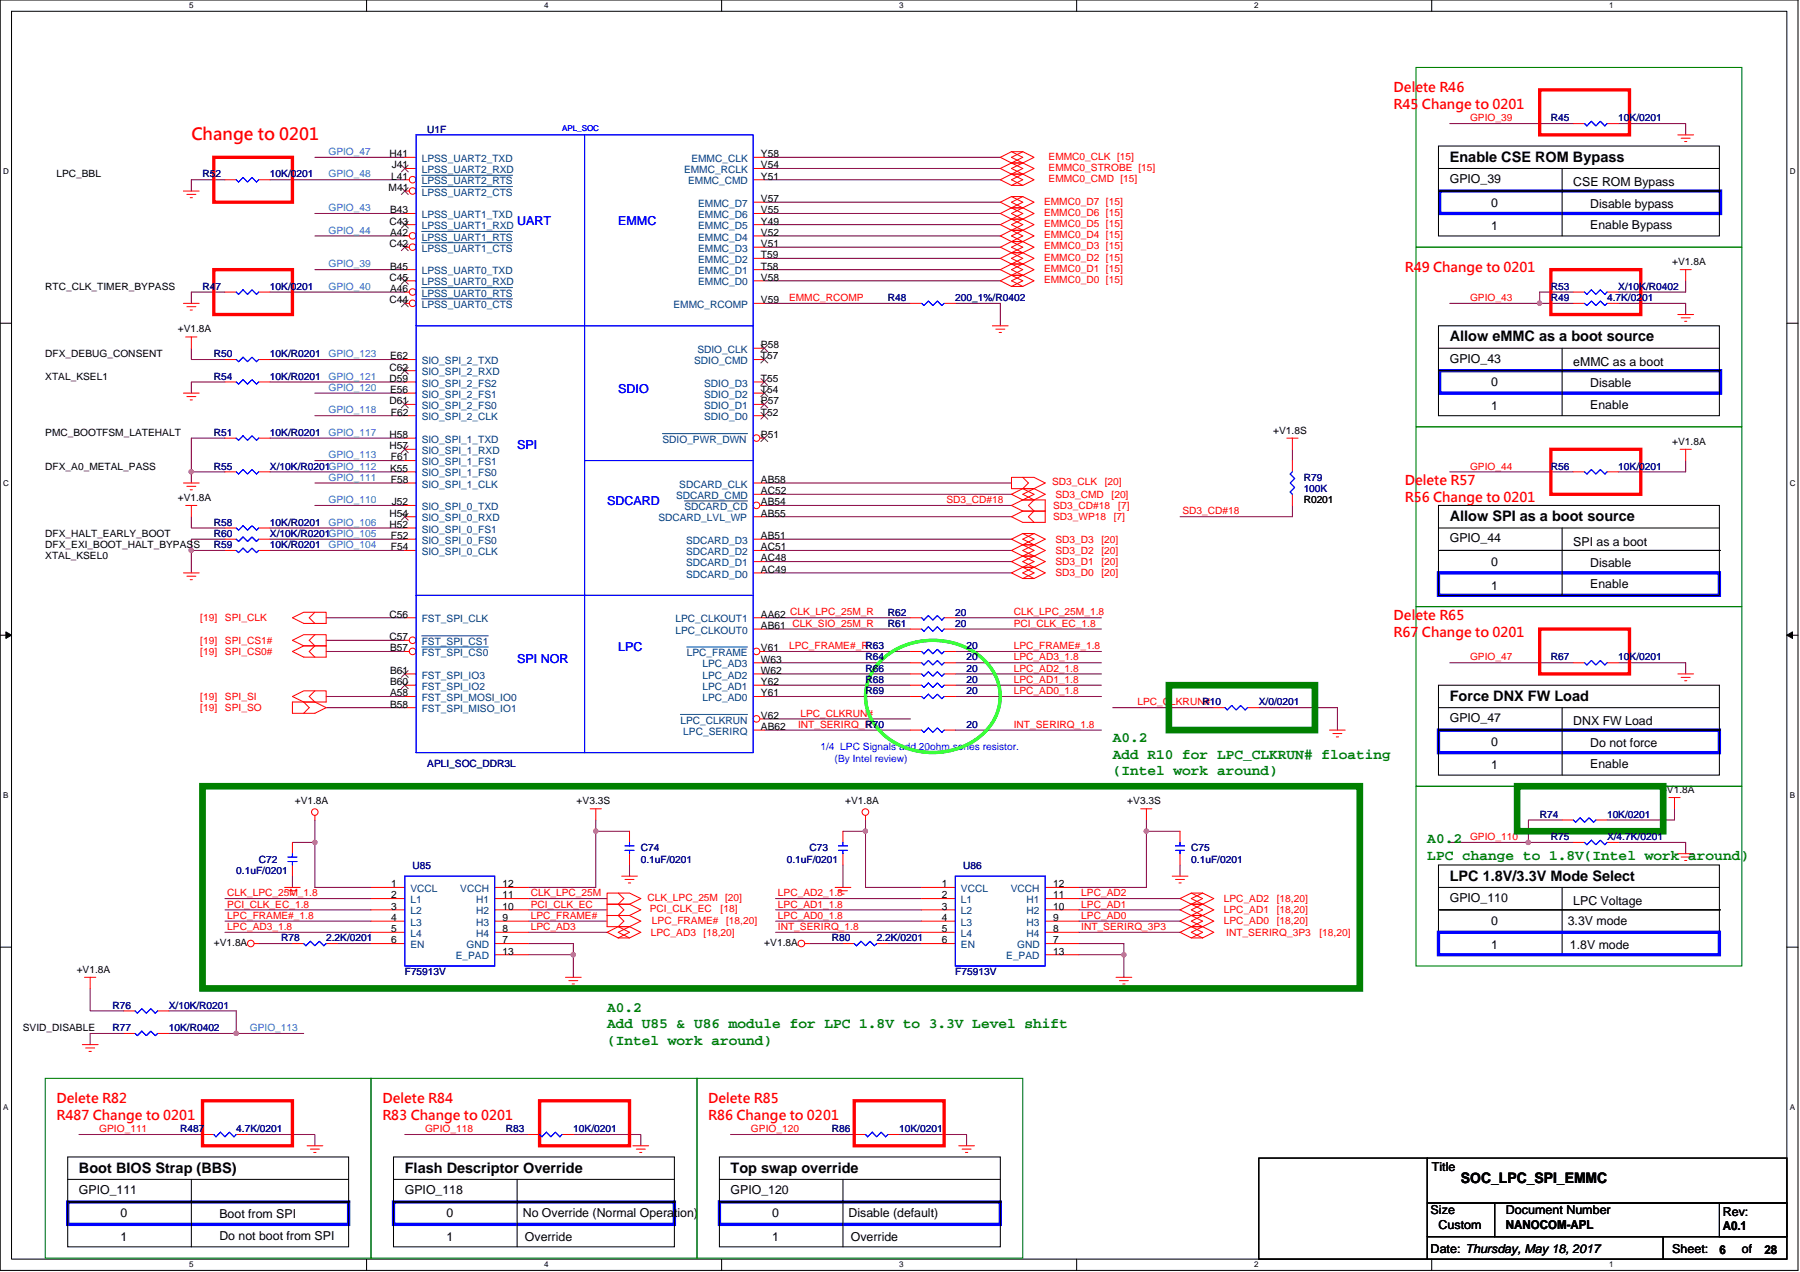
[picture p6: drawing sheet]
<svg xmlns="http://www.w3.org/2000/svg" width="297mm" height="210mm" viewBox="0 0 297 210" stroke-linecap="round" stroke-linejoin="round" font-family="sans-serif">
<path d="M0 0h296.7v209.7h-296.7zM1.9 1.9h293v206h-293z" fill="none" stroke="#000" stroke-width=".17"/>
<g fill="#fff">
<path d="M31.2 .2h.7v1.5h-.7z"/>
<path d="M31.2 208h.7v1.5h-.7z"/>
</g>
<path d="M60.5 0v1.9M60.5 207.9v1.8" fill="none" stroke="#000" stroke-width=".17"/>
<g fill="#fff">
<path d="M89.8 .2h.7v1.5h-.7z"/>
<path d="M89.8 208h.7v1.5h-.7z"/>
</g>
<path d="M119.1 0v1.9M119.1 207.9v1.8" fill="none" stroke="#000" stroke-width=".17"/>
<g fill="#fff">
<path d="M148.4 .2h.7v1.5h-.7z"/>
<path d="M148.4 208h.7v1.5h-.7z"/>
</g>
<path d="M177.7 0v1.9M177.7 207.9v1.8" fill="none" stroke="#000" stroke-width=".17"/>
<g fill="#fff">
<path d="M207 .2h.7v1.5h-.7z"/>
<path d="M207 208h.7v1.5h-.7z"/>
</g>
<path d="M236.3 0v1.9M236.3 207.9v1.8" fill="none" stroke="#000" stroke-width=".17"/>
<g fill="#fff">
<path d="M265.6 .2h.7v1.5h-.7z"/>
<path d="M265.6 208h.7v1.5h-.7z"/>
<path d="M.5 27.6h1v1.5h-1z"/>
<path d="M295.3 27.6h1v1.5h-1z"/>
<path d="M.5 79.1h1v1.5h-1z"/>
<path d="M295.3 79.1h1v1.5h-1z"/>
</g>
<path d="M0 53.4h1.9M294.9 53.4h1.8" fill="none" stroke="#000" stroke-width=".17"/>
<g fill="#fff">
<path d="M.5 130.6h.9v1.5h-.9z"/>
<path d="M295.3 130.6h.9v1.5h-.9z"/>
</g>
<path d="M0 104.9h1.9M294.9 104.9h1.8" fill="none" stroke="#000" stroke-width=".17"/>
<path d="M1 104.3l.9 .6-.9 .5zM294.9 104.9l.9-.6v1.1z" fill="#000" stroke="#000" stroke-width=".17"/>
<g fill="#fff">
<path d="M.5 182.1h.9v1.5h-.9z"/>
<path d="M295.3 182.1h.9v1.5h-.9z"/>
</g>
<g fill="none" stroke="#000" stroke-width=".17">
<path d="M237.4 24.1h46.3v14.8h-46.3zM237.4 27.8h46.3M237.4 31.5h46.3M237.6 31.5h46.3M257.8 27.8v11.1M237.4 53.8h46.3v14.8h-46.3zM237.4 57.5h46.3M257.8 57.5v11.1M237.4 61.2h46.3M237.6 61.2h46.3M237.4 83.4h46.3v14.9h-46.3zM237.4 87.2h46.3"/>
<path d="M237.4 90.9h46.3M237.6 90.9h46.3M257.8 87.2v11.1M237.4 113.1h46.3v14.9h-46.3zM237.4 116.8h46.3M257.8 116.8v11.2M237.4 120.5h46.3M237.6 120.5h46.3M0 156.4h1.9M237.4 142.8h46.3v14.8h-46.3zM237.4 150.2h46.3M237.4 146.5h46.3"/>
<path d="M237.6 150.2h46.3M257.8 146.5v11.1M294.9 156.4h1.8M11.2 198.4h46.3M11.2 194.7h46.3M11.2 191h46.3v14.8h-46.3zM11.4 198.4h46.3M31.6 194.7v11.1M64.9 198.4h46.4M64.9 194.7h46.4M64.9 191h46.4v14.8h-46.4zM65.1 198.4h46.4"/>
<path d="M85.3 194.7v11.1M118.7 191h46.4v14.8h-46.4zM118.7 198.4h46.4M118.7 194.7h46.4M118.9 198.4h46.4M139.1 194.7v11.1M207.7 191.2h27.8v16.7h-27.8zM235.5 198.6h11.2v5.6h-11.2zM235.5 191.2h59.4v7.4h-59.4zM246.7 198.6h48.2v5.6h-48.2zM283.7 198.6h11.2v5.6h-11.2zM235.5 204.2h39v3.7h-39z"/>
<path d="M274.5 204.2h20.4v3.7h-20.4z"/>
</g>
<g fill="none" stroke="#800040" stroke-width=".17">
<path d="M37.1 29.7h-5.5v1.8M44.6 29.7h22.2M52 35.2h14.8M52 38.9h14.8M52 26h14.8M126.1 27.8h39M126.1 26h39M126.1 29.7h39M126.1 35.2h39M126.1 33.4h39M126.1 37.1h39M126.1 38.9h39"/>
<path d="M239.2 20.4h20.4M267.1 20.4h11.1v1.9M31.6 57.5v1.9h5.5M37.1 48.2h-5.5v1.9M44.6 48.2h22.2M44.6 59.4h22.2M52 44.5h14.8M126.1 50.1h24.1M126.1 40.8h39M126.1 42.7h39M126.1 44.5h39M126.1 46.4h39"/>
<path d="M157.6 50.1h7.5v3.7M239.2 50.1h14.9M254.1 50.1h5.5M259.6 48.2h-5.5v1.9M267.1 50.1h11.1v1.8M278.2 46.4v1.8h-11.1M31.6 77.9v1.8M31.6 77.9h5.5M37.1 72.3h-5.5v5.6M37.1 63.1h-5.5v1.8M44.6 72.3h22.2M44.6 63.1h22.2"/>
<path d="M44.6 77.9h22.2M52 68.6h14.8M52 64.9h14.8M52 76h14.8M52 79.7h14.8M126.1 79.7h40.8M213.3 74.2v1.8M239.2 77.9h20.4M278.2 76v1.9h-11.1M31.6 90.9v3.7M31.6 90.9h5.5M31.6 85.3v1.9h5.5"/>
<path d="M37.1 89h-5.5v1.9M44.6 90.9h22.2M44.6 87.2h22.2M44.6 89h22.2M52 83.4h14.8M126.1 90.9h40.8M126.1 94.6h40.8M126.1 89h40.8M126.1 81.6h40.8M126.1 85.3h40.8M126.1 92.7h40.8M126.1 83.4h40.8"/>
<path d="M213.3 83.4v1.9h-18.6M53.8 102h13M53.8 115h13M53.8 107.5h13M53.8 116.8h13M53.8 105.7h13M126.1 111.3h24.1M126.1 109.4h24.1M126.1 115h24.1M126.1 113.1h24.1M126.1 107.5h24.1M126.1 102h24.1"/>
<path d="M126.1 103.8h24.1M126.1 118.7h24.1M157.6 102h24.2M157.6 103.8h24.2M157.6 107.5h24.2M157.6 109.4h24.2M157.6 111.3h24.2M157.6 113.1h24.2M157.6 115h24.2M183.6 116.8h16.7M207.7 116.8h13v3.7M239.2 109.4h20.4"/>
<path d="M267.1 109.4h11.1v1.9M48.3 139.1h3.7M52 135.4v3.7M52 139.1v7.4h9.2M98.3 137.2h5.6M98.3 137.2v9.3h-11.1M98.3 135.4v1.8M126.1 120.5h24.1M139.1 137.2h3.7M142.8 137.2v9.3h9.3M142.8 135.4v1.8M157.6 120.5h24.2"/>
<path d="M189.2 137.2h5.5M189.2 137.2v9.3h-11.1M189.2 135.4v1.8M239.2 139.1h13M252.2 139.1h7.4M257.8 135.4h-5.6v3.7M267.1 139.1h11.1v1.8M276.3 133.5v1.9h-11.1M37.1 148.3h24.1M37.1 150.2h24.1M37.1 152.1h24.1M37.1 153.9h24.1"/>
<path d="M42.7 155.8h5.6M48.3 144.6v1.9M55.7 155.8h5.5M87.2 157.6h7.4M87.2 155.8h7.4v1.8M87.2 152.1h13M87.2 153.9h13M87.2 148.3h13M87.2 150.2h13M94.6 157.6v3.7M103.9 142.8v1.8M128 148.3h24.1"/>
<path d="M128 150.2h24.1M128 152.1h24.1M128 153.9h24.1M133.6 155.8h5.5M139.1 142.8v3.7M146.5 155.8h5.6M178.1 153.9h16.6M178.1 148.3h16.6M178.1 150.2h16.6M178.1 152.1h16.6M178.1 157.6h7.4M178.1 155.8h7.4v1.8"/>
<path d="M185.5 157.6v3.7M194.7 142.8v1.8M14.9 163.2v3.7h5.5M20.4 170.6h-5.5v1.8M27.9 166.9h11.1v3.7M27.9 170.6h11.1M39 170.6h11.1M13 187.3h20.4M40.8 187.3h11.2v1.8M66.8 187.3h20.4M94.6 187.3h11.1v1.8M120.6 187.3h20.4"/>
<path d="M148.4 187.3h11.1v1.8"/>
</g>
<g fill="#f0f" stroke="#f0f" stroke-width=".17">
<circle cx="39" cy="170.6" r=".37"/>
<circle cx="254.1" cy="50.1" r=".36"/>
<circle cx="31.6" cy="90.8" r=".36"/>
<circle cx="31.6" cy="77.9" r=".36"/>
<circle cx="252.2" cy="139.1" r=".37"/>
<circle cx="94.6" cy="157.6" r=".37"/>
<circle cx="185.5" cy="157.6" r=".36"/>
<circle cx="52" cy="139.1" r=".36"/>
<circle cx="142.8" cy="137.2" r=".36"/>
<circle cx="98.3" cy="137.2" r=".36"/>
<circle cx="189.2" cy="137.2" r=".36"/>
</g>
<g fill="none" stroke="#f00" stroke-width=".17">
<path d="M30.3 31.5h2.6M30.8 32.1h1.5M31.4 32.6h.3M37.1 29.7h1.9M42.7 29.7h1.9M166.9 25l1.9 1-1.9 .9M166.9 39.9l1.9 .9-1.9 .9M166.9 38l1.9 .9-1.9 1M166.9 36.2l1.9 .9-1.9 .9M166.9 34.3l1.9 .9-1.9 1M166.9 32.4l1.9 1-1.9 .9M166.9 28.7l1.9 1-1.9 .9"/>
<path d="M166.9 26.9l1.9 .9-1.9 .9M168.8 25h-1.9l-1.8 1 1.8 .9M168.8 39.9h-1.9l-1.8 .9 1.8 .9M168.8 38h-1.9l-1.8 .9 1.8 1M168.8 36.2h-1.9l-1.8 .9 1.8 .9M168.8 34.3h-1.9l-1.8 .9 1.8 1M168.8 32.4h-1.9l-1.8 1 1.8 .9M168.8 28.7h-1.9l-1.8 1 1.8 .9M168.8 26.9h-1.9l-1.8 .9 1.8 .9M168.8 25l1.8 1-1.8 .9h-1.9M168.8 25l-1.9 1 1.9 .9M168.8 39.9l1.8 .9-1.8 .9h-1.9"/>
<path d="M168.8 39.9l-1.9 .9 1.9 .9M168.8 38l1.8 .9-1.8 1h-1.9M168.8 38l-1.9 .9 1.9 1M168.8 36.2l1.8 .9-1.8 .9h-1.9M168.8 36.2l-1.9 .9 1.9 .9M168.8 34.3l1.8 .9-1.8 1h-1.9M168.8 34.3l-1.9 .9 1.9 1M168.8 32.4l1.8 1-1.8 .9h-1.9M168.8 32.4l-1.9 1 1.9 .9M168.8 28.7l1.8 1-1.8 .9h-1.9M168.8 28.7l-1.9 1 1.9 .9M168.8 26.9l1.8 .9-1.8 .9h-1.9"/>
<path d="M168.8 26.9l-1.9 .9 1.9 .9M259.6 20.4h1.9M265.2 20.4h1.9M276.9 22.3h2.6M277.4 22.8h1.5M278 23.4h.4M30.3 50.1h2.6M30.6 55.6h1.9M30.8 50.6h1.5M31.4 51.2h.3M31.6 55.6v1.9M163.8 53.8h2.6"/>
<path d="M164.3 54.3h1.5M164.9 54.9h.4M166.9 45.4l1.9 1-1.9 .9M166.9 43.6l1.9 .9-1.9 .9M166.9 41.7l1.9 1-1.9 .9M168.8 45.4h-1.9l-1.8 1 1.8 .9M168.8 43.6h-1.9l-1.8 .9 1.8 .9M168.8 41.7h-1.9l-1.8 1 1.8 .9M168.8 45.4l1.8 1-1.8 .9h-1.9M168.8 45.4l-1.9 1 1.9 .9M168.8 43.6l1.8 .9-1.8 .9h-1.9M168.8 43.6l-1.9 .9 1.9 .9"/>
<path d="M168.8 41.7l1.8 1-1.8 .9h-1.9M168.8 41.7l-1.9 1 1.9 .9M259.6 48.2h1.9M265.2 48.2h1.9M276.9 51.9h2.6M277.3 44.5h1.8M277.4 52.5h1.5M278 53h.4M278.2 44.5v1.9M30.3 79.7h2.6M30.3 64.9h2.6M30.8 65.5h1.5"/>
<path d="M31.4 66h.3M37.1 63.1h1.9M42.7 63.1h1.9M166.9 78.8h3.7l1.9 .9-1.9 1h-3.7zM168.8 78.8l.9 .9-.9 1 1.8 .9-1.8 .9M212.4 72.3h1.8M213.3 72.3v1.9M259.6 77.9h1.9M265.2 77.9h1.9M277.3 74.2h1.8M278.2 74.2v1.8M30.3 94.6h2.6"/>
<path d="M30.6 83.4h1.9M30.8 80.3h1.5M30.8 95.1h1.5M31.4 80.9h.3M31.4 95.7h.3M31.6 83.4v1.9M37.1 90.9h1.9M42.7 90.9h1.9M168.8 93.6l1.8 1-1.8 .9M168.8 91.8l1.8 .9-1.8 .9M168.8 89.9l1.8 1-1.8 .9M168.8 88.1l1.8 .9-1.8 .9"/>
<path d="M168.8 84.4h3.7M168.8 82.5h3.7v1.9M168.8 82.5l-1.9 .9 1.9 1M170.6 93.6h-1.8l-1.9 1 1.9 .9M170.6 93.6l-1.8 1 1.8 .9M170.6 91.8h-1.8l-1.9 .9 1.9 .9M170.6 91.8l-1.8 .9 1.8 .9M170.6 89.9h-1.8l-1.9 1 1.9 .9M170.6 89.9l-1.8 1 1.8 .9M170.6 88.1h-1.8l-1.9 .9 1.9 .9M170.6 88.1l-1.8 .9 1.8 .9M170.6 80.7h-1.8l-1.9 .9 1.9 .9"/>
<path d="M170.6 80.7l-1.8 .9 1.8 .9-.9 .9 .9 1-.9 .9 .9 .9M170.6 93.6l1.9 1-1.9 .9h-1.8M170.6 91.8l1.9 .9-1.9 .9h-1.8M170.6 89.9l1.9 1-1.9 .9h-1.8M170.6 88.1l1.9 .9-1.9 .9h-1.8M170.6 80.7l1.9 .9-1.9 .9h-1.8M172.5 84.4v1.8h-3.7l-1.9-.9 1.9-.9M48.3 107.5l1.8-.9h3.7v1.9h-3.7zM48.3 115l1.8-1h3.7v1.9h-3.7zM48.3 102l1.8-.9h3.7v1.8h-3.7zM48.3 105.7l1.8-.9h3.7v1.8h-3.7zM48.3 115.9h3.7l1.8 .9-1.8 1h-3.7z"/>
<path d="M50.1 115.9l.9 .9-.9 1M52 104.8l-1 .9 1 .9-1 .9 1 1M52 114l-1 1 1 .9M52 101.1l-1 .9 1 .9M150.2 111.3h1.9M150.2 109.4h1.9M150.2 107.5h1.9M155.8 111.3h1.8M155.8 109.4h1.8M155.8 107.5h1.8M276.9 111.3h2.6M277.4 111.8h1.5"/>
<path d="M278 112.4h.4M52 134.6v.8M97.4 133.5h1.8M98.3 133.5v1.9M124.3 120.5h1.8M139.1 137.2v1.9M142.8 134.6v.8M150.2 120.5h1.9M155.8 120.5h1.8M188.3 133.5h1.8M189.2 133.5v1.9M219.4 120.5h2.6"/>
<path d="M220 121.1h1.4M220.5 121.6h.4M275.4 131.7h1.9M276.3 131.7v1.8M41.9 155.8h.8M47 146.5h2.5M47.5 147h1.5M48.1 147.6h.3M48.3 155.8h1.8M53.8 155.8h1.9M100.2 151.1h3.7l1.8 1-1.8 .9h-3.7zM100.2 147.4h3.7l1.8 .9-1.8 1h-3.7z"/>
<path d="M100.2 149.3h3.7l1.8 .9-1.8 .9h-3.7zM102 147.4l1 .9-1 1 1 .9-1 .9 1 1-1 .9 1.9 .9-1.9 .9M102.6 144.6h2.6M103.1 145.2h1.5M103.7 145.8h.4M103.9 153l1.8 .9-1.8 .9h-1.9M103.9 153h-1.9l-1.8 .9 1.8 .9M103.9 153l-1.9 .9 1.9 .9M132.8 155.8h.8M137.8 146.5h2.6M138.4 147h1.4M138.9 147.6h.4"/>
<path d="M139.1 140.9v1.9M193.4 144.6h2.6M194 145.2h1.5M194.6 145.8h.3M196.6 153h1.9l1.8 .9-1.8 .9M196.6 153l-1.9 .9 1.9 .9h1.9M196.6 153l1.9 .9-1.9 .9M196.6 149.3l1.9 .9-1.9 .9M196.6 151.1l1.9 1-1.9 .9M196.6 147.4l1.9 .9-1.9 1M198.5 149.3l1.8 .9-1.8 .9h-1.9M198.5 151.1l1.8 1-1.8 .9h-1.9"/>
<path d="M198.5 147.4l1.8 .9-1.8 1h-1.9M198.5 151.1l-1.9 1 1.9 .9-1.9 .9 1.9 .9M198.5 149.3h-1.9l-1.9 .9 1.9 .9M198.5 149.3l-1.9 .9 1.9 .9M198.5 151.1h-1.9l-1.9 1 1.9 .9M198.5 147.4h-1.9l-1.9 .9 1.9 1M198.5 147.4l-1.9 .9 1.9 1M276.9 140.9h2.6M277.4 141.5h1.5M278 142h.4M13.6 172.4h2.6M13.9 161.3h1.9"/>
<path d="M14.1 173h1.5M14.7 173.6h.4M14.9 161.3v1.9M20.4 170.6h1.9M26 170.6h1.9M93.3 161.3h2.6M93.9 161.9h1.5M94.4 162.4h.4M184.2 161.3h2.6M184.7 161.9h1.5M185.3 162.4h.3M50.7 189.1h2.6"/>
<path d="M51.2 189.7h1.5M51.8 190.2h.4M104.4 189.1h2.6M105 189.7h1.5M105.6 190.2h.3M141 187.3h1.8M146.5 187.3h1.9M158.2 189.1h2.6M158.8 189.7h1.4M159.3 190.2h.4"/>
<circle cx="51.9" cy="134.1" r=".54"/>
<circle cx="142.8" cy="134.1" r=".55"/>
<circle cx="41.4" cy="155.8" r=".54"/>
<circle cx="132.2" cy="155.8" r=".55"/>
</g>
<path d="M233.7 11.1h53.7v29.7h-53.7zM233.7 40.8h53.7v29.7h-53.7zM233.7 70.5h53.7v29.6h-53.7zM233.7 100.1h53.7v29.7h-53.7zM233.7 129.8h53.7v29.7h-53.7zM7.5 178h53.7v29.7h-53.7zM61.2 178h53.8v29.7h-53.8zM115 178h53.8v29.7h-53.8z" fill="none" stroke="#008000" stroke-width=".17"/>
<path d="M237.6 31.5h46.3v3.7h-46.3zM237.6 61.2h46.3v3.7h-46.3zM237.4 94.6h46.3v3.7h-46.3zM237.4 120.5h46.3v3.7h-46.3zM237.4 153.9h46.3v3.7h-46.3zM11.2 198.4h46.3v3.7h-46.3zM64.9 198.4h46.4v3.7h-46.4zM118.7 198.4h46.4v3.7h-46.4z" fill="none" stroke="#00f" stroke-width=".55"/>
<path d="M145.6 108.8a12.6 12.6 0 0 1 17.5 .9 8.2 8.2 0 0 1-1.8 12.2 12.6 12.6 0 0 1-16.5-1.6 8.1 8.1 0 0 1 .8-11.5z" fill="none" stroke="#0f0" stroke-width=".55"/>
<path d="M254.1 14.8h14.8v7.5h-14.8zM35.3 26h13v7.4h-13zM35.3 44.5h13v7.4h-13zM255.9 44.5h14.9v7.4h-14.9zM255.9 74.2h14.9v7.4h-14.9zM254.1 103.8h14.8v7.5h-14.8zM33.4 181.7h14.9v7.4h-14.9zM89 181.7h14.9v7.4h-14.9zM141 181.7h14.8v7.4h-14.8z" fill="none" stroke="#f00" stroke-width=".55"/>
<path d="M192.9 113.1h24.1v7.4h-24.1zM33.4 129.8h191v33.4h-191zM250.4 129.8h24.1v7.4h-24.1z" fill="none" stroke="#008000" stroke-width="1.1"/>
<g fill="none" stroke="#00f" stroke-width=".17">
<path d="M42.7 29.7l-.4 .4-.7-.8-.8 .8-.7-.8-.7 .8-.4-.4M265.2 20.4l-.4 .4-.7-.8-.7 .8-.8-.8-.7 .8-.4-.4M265.2 48.2l-.4 .4-.7-.8-.7 .8-.8-.8-.7 .8-.4-.4M42.7 63.1l-.4 .3-.7-.7-.8 .7-.7-.7-.7 .7-.4-.3M265.2 77.9l-.4 .4-.7-.8-.7 .8-.8-.8-.7 .8-.4-.4M39 90.9l.4 .3 .7-.7 .7 .7 .8-.7 .7 .7 .4-.3M152.1 111.3l.4 .3 .7-.7 .7 .7 .8-.7 .7 .7 .4-.3M152.1 109.4l.4 .4 .7-.8 .7 .8 .8-.8 .7 .8 .4-.4M152.1 107.5l.4 .4 .7-.7 .7 .7 .8-.7 .7 .7 .4-.4M138.4 139.6h1.4M139.1 139.1v.5M152.1 120.5l.4 .4 .7-.7 .7 .7 .8-.7 .7 .7 .4-.4"/>
<path d="M50.1 155.8l.4 .3 .7-.7 .8 .7 .7-.7 .7 .7 .4-.3M138.4 140.4h1.4M139.1 140.4v.5M22.3 170.6l.4 .4 .7-.8 .7 .8 .8-.8 .7 .8 .4-.4M146.5 187.3l-.3 .4-.8-.8-.7 .8-.8-.8-.7 .8-.4-.4"/>
</g>
<circle cx="124.8" cy="107.5" r=".55" fill="#fff" stroke="#f00" stroke-width=".17"/>
<path d="M125.4 107.5h.7" fill="none" stroke="#f00" stroke-width=".17"/>
<path d="M113.3 106.8h10.1" fill="none" stroke="#004080" stroke-width=".17"/>
<circle cx="124.8" cy="118.7" r=".55" fill="#fff" stroke="#f00" stroke-width=".17"/>
<g fill="none" stroke="#f00" stroke-width=".17">
<path d="M124.3 26h1.8M124.3 27.8h1.8M124.3 29.7h1.8M124.3 33.4h1.8M124.3 35.2h1.8M124.3 37.1h1.8M124.3 38.9h1.8M124.3 40.8h1.8M124.3 42.7h1.8M124.3 44.5h1.8M124.3 46.4h1.8M124.3 57.5h1.8"/>
<path d="M124.3 59.4h1.8M124.3 63.1h1.8M124.3 64.9h1.8M124.3 66.8h1.8M124.3 68.6h1.8M124.3 102h1.8M124.3 103.8h1.8M124.3 109.4h1.8M124.3 111.3h1.8M124.3 113.1h1.8M125.4 118.7h.7"/>
</g>
<path d="M112.3 117.9h11.1" fill="none" stroke="#004080" stroke-width=".17"/>
<path d="M125.6 56.9l1.1 1.2M125.6 58.8l1.1 1.1M126.7 56.9l-1.1 1.2M126.7 58.8l-1.1 1.1M125.6 62.5l1.1 1.1M125.6 64.3l1.1 1.2M125.6 66.2l1.1 1.1M125.6 68.1l1.1 1.1M126.7 62.5l-1.1 1.1M126.7 64.3l-1.1 1.2M126.7 66.2l-1.1 1.1M126.7 68.1l-1.1 1.1" fill="none" stroke="#804000" stroke-width=".17"/>
<circle cx="124.8" cy="72.3" r=".55" fill="#fff" stroke="#f00" stroke-width=".17"/>
<path d="M124.3 79.7h1.8M125.4 72.3h.7M124.3 81.6h1.8" fill="none" stroke="#f00" stroke-width=".17"/>
<path d="M125.6 71.8l1.1 1.1M126.7 71.8l-1.1 1.1" fill="none" stroke="#804000" stroke-width=".17"/>
<path d="M109.3 71.6h14.1" fill="none" stroke="#004080" stroke-width=".17"/>
<circle cx="124.8" cy="83.4" r=".55" fill="#fff" stroke="#f00" stroke-width=".17"/>
<path d="M124.3 85.3h1.8M124.3 89h1.8M124.3 90.9h1.8M124.3 92.7h1.8M124.3 94.6h1.8M125.4 83.4h.7M66.8 115h1.9M66.8 116.8h1.9M66.8 113.1h1.9M66.8 111.3h1.9M124.3 115h1.8" fill="none" stroke="#f00" stroke-width=".17"/>
<path d="M112.9 82.7h10.5" fill="none" stroke="#004080" stroke-width=".17"/>
<path d="M66.2 112.6l1.2 1.1M66.2 110.7l1.2 1.1M67.3 112.6l-1.1 1.1M67.3 110.7l-1.1 1.1" fill="none" stroke="#804000" stroke-width=".17"/>
<circle cx="68.1" cy="105.7" r=".55" fill="#fff" stroke="#f00" stroke-width=".17"/>
<path d="M66.8 105.7h.7" fill="none" stroke="#f00" stroke-width=".17"/>
<path d="M69.6 105h11" fill="none" stroke="#004080" stroke-width=".17"/>
<circle cx="68.1" cy="107.5" r=".55" fill="#fff" stroke="#f00" stroke-width=".17"/>
<g fill="none" stroke="#f00" stroke-width=".17">
<path d="M66.8 26h1.9M66.8 27.8h1.9M66.8 59.4h1.9M66.8 61.2h1.9M66.8 63.1h1.9M66.8 64.9h1.9M66.8 66.8h1.9M66.8 68.6h1.9M66.8 72.3h1.9M66.8 74.2h1.9M66.8 76h1.9M66.8 77.9h1.9"/>
<path d="M66.8 79.7h1.9M66.8 83.4h1.9M66.8 85.3h1.9M66.8 87.2h1.9M66.8 89h1.9M66.8 90.9h1.9M66.8 102h1.9M66.8 107.5h.7"/>
</g>
<path d="M69.6 106.8h11" fill="none" stroke="#004080" stroke-width=".17"/>
<path d="M66.2 27.3l1.2 1.1M67.3 27.3l-1.1 1.1M66.2 60.6l1.2 1.2M66.2 66.2l1.2 1.1M66.2 73.6l1.2 1.1M67.3 60.6l-1.1 1.2M67.3 66.2l-1.1 1.1M67.3 73.6l-1.1 1.1M66.2 84.8l1.2 1.1M67.3 84.8l-1.1 1.1" fill="none" stroke="#804000" stroke-width=".17"/>
<circle cx="68.1" cy="29.7" r=".55" fill="#fff" stroke="#f00" stroke-width=".17"/>
<path d="M66.8 29.7h.7" fill="none" stroke="#f00" stroke-width=".17"/>
<path d="M69.6 28.9h15" fill="none" stroke="#004080" stroke-width=".17"/>
<circle cx="68.1" cy="31.5" r=".55" fill="#fff" stroke="#f00" stroke-width=".17"/>
<path d="M66.8 35.2h1.9M66.8 37.1h1.9M66.8 31.5h.7" fill="none" stroke="#f00" stroke-width=".17"/>
<path d="M66.2 31l1.2 1.1M66.2 36.5l1.2 1.2M67.3 31l-1.1 1.1M67.3 36.5l-1.1 1.2" fill="none" stroke="#804000" stroke-width=".17"/>
<path d="M69.6 30.8h15" fill="none" stroke="#004080" stroke-width=".17"/>
<circle cx="68.1" cy="38.9" r=".55" fill="#fff" stroke="#f00" stroke-width=".17"/>
<path d="M66.8 38.9h.7" fill="none" stroke="#f00" stroke-width=".17"/>
<path d="M69.6 38.2h15" fill="none" stroke="#004080" stroke-width=".17"/>
<circle cx="68.1" cy="40.8" r=".55" fill="#fff" stroke="#f00" stroke-width=".17"/>
<path d="M66.8 44.5h1.9M66.8 46.4h1.9M66.8 40.8h.7" fill="none" stroke="#f00" stroke-width=".17"/>
<path d="M66.2 40.3l1.2 1.1M66.2 45.8l1.2 1.1M67.3 40.3l-1.1 1.1M67.3 45.8l-1.1 1.1" fill="none" stroke="#804000" stroke-width=".17"/>
<path d="M69.6 40.1h15" fill="none" stroke="#004080" stroke-width=".17"/>
<circle cx="68.1" cy="48.2" r=".55" fill="#fff" stroke="#f00" stroke-width=".17"/>
<path d="M66.8 48.2h.7" fill="none" stroke="#f00" stroke-width=".17"/>
<path d="M69.6 47.5h15" fill="none" stroke="#004080" stroke-width=".17"/>
<circle cx="68.1" cy="50.1" r=".55" fill="#fff" stroke="#f00" stroke-width=".17"/>
<g fill="none" stroke="#f00" stroke-width=".17">
<path d="M37.1 59.4h1.9M37.1 48.2h1.9M42.7 59.4h1.9M42.7 48.2h1.9M66.8 50.1h.7M124.3 50.1h1.8M150.2 50.1h1.9M155.8 50.1h1.8M259.6 50.1h1.9M265.2 50.1h1.9M37.1 72.3h1.9M37.1 77.9h1.9"/>
<path d="M42.7 72.3h1.9M42.7 77.9h1.9M213.3 76v1.9M37.1 89h1.9M37.1 87.2h1.9M42.7 89h1.9M42.7 87.2h1.9M213.3 81.6v1.8M150.2 102h1.9M150.2 113.1h1.9M150.2 115h1.9M150.2 103.8h1.9"/>
<path d="M155.8 102h1.8M155.8 113.1h1.8M155.8 115h1.8M155.8 103.8h1.8M200.3 116.8h1.9M205.9 116.8h1.8M259.6 109.4h1.9M265.2 109.4h1.9M48.3 139.1v1.8M103.9 137.2v1.9M194.7 137.2v1.9M257.8 135.4h1.8"/>
<path d="M259.6 139.1h1.9M263.4 135.4h1.8M265.2 139.1h1.9M48.3 142.8v1.8M61.2 155.8h5.6M61.2 146.5h5.6M61.2 148.3h5.6M61.2 150.2h5.6M61.2 152.1h5.6M61.2 153.9h5.6M81.6 155.8h5.6M81.6 146.5h5.6"/>
<path d="M81.6 148.3h5.6M81.6 150.2h5.6M81.6 152.1h5.6M81.6 153.9h5.6M81.6 157.6h5.6M103.9 140.9v1.9M139.1 155.8h1.9M144.7 155.8h1.8M152.1 155.8h5.5M152.1 146.5h5.5M152.1 148.3h5.5M152.1 150.2h5.5"/>
<path d="M152.1 152.1h5.5M152.1 153.9h5.5M172.5 155.8h5.6M172.5 146.5h5.6M172.5 148.3h5.6M172.5 150.2h5.6M172.5 152.1h5.6M172.5 153.9h5.6M172.5 157.6h5.6M194.7 140.9v1.9M20.4 166.9h1.9M26 166.9h1.9"/>
<path d="M33.4 187.3h1.9M39 187.3h1.8M87.2 187.3h1.8M92.7 187.3h1.9"/>
</g>
<path d="M66.2 49.5l1.2 1.2M67.3 49.5l-1.1 1.2" fill="none" stroke="#804000" stroke-width=".17"/>
<path d="M69.6 49.3h15" fill="none" stroke="#004080" stroke-width=".17"/>
<g fill="none" stroke="#00f" stroke-width=".17">
<path d="M68.7 22.3h55.6v101.9h-55.6zM96.5 22.3v101.9M42.7 59.4l-.4 .3-.7-.7-.8 .7-.7-.7-.7 .7-.4-.3M42.7 48.2l-.4 .4-.7-.8-.8 .8-.7-.8-.7 .8-.4-.4M68.7 53.8h55.6M155.8 50.1l-.4 .3-.7-.7-.8 .7-.7-.7-.7 .7-.4-.3M265.2 50.1l-.4 .3-.7-.7-.7 .7-.8-.7-.7 .7-.4-.3M42.7 72.3l-.4 .4-.7-.8-.8 .8-.7-.8-.7 .8-.4-.4M42.7 77.9l-.4 .4-.7-.8-.8 .8-.7-.8-.7 .8-.4-.4M96.5 76h27.8M213.3 77.9l-.4 .4 .8 .7-.8 .7 .8 .8-.8 .7 .4 .4M42.7 89l-.4 .4-.7-.8-.8 .8-.7-.8-.7 .8-.4-.4"/>
<path d="M42.7 87.2l-.4 .3-.7-.7-.8 .7-.7-.7-.7 .7-.4-.3M68.7 98.3h55.6M152.1 102l.4 .4 .7-.8 .7 .8 .8-.8 .7 .8 .4-.4M152.1 113.1l.4 .4 .7-.8 .7 .8 .8-.8 .7 .8 .4-.4M152.1 115l.4 .3 .7-.7 .7 .7 .8-.7 .7 .7 .4-.3M152.1 103.8l.4 .4 .7-.7 .7 .7 .8-.7 .7 .7 .4-.4M202.2 116.8l.3 .4 .8-.7 .7 .7 .7-.7 .8 .7 .4-.4M261.5 109.4l.4 .4 .7-.8 .8 .8 .7-.8 .7 .8 .4-.4M103.1 139.6h1.5M103.9 139.1v.5M194 139.6h1.5M194.7 139.1v.5"/>
<path d="M259.6 135.4l.4 .3 .7-.7 .8 .7 .7-.7 .8 .7 .4-.3M261.5 139.1l.4 .3 .7-.7 .8 .7 .7-.7 .7 .7 .4-.3M47.5 141.5h1.5M47.5 142.2h1.5M48.3 140.9v.6M48.3 142.2v.6M66.8 144.6h14.8v14.9h-14.8zM103.1 140.4h1.5M103.9 140.4v.5M141 155.8l.3 .3 .8-.7 .7 .7 .8-.7 .7 .7 .4-.3M157.6 144.6h14.9v14.9h-14.9zM194 140.4h1.5"/>
<path d="M194.7 140.4v.5M22.3 166.9l.4 .4 .7-.8 .7 .8 .8-.8 .7 .8 .4-.4M39 187.3l-.4 .4-.7-.8-.8 .8-.7-.8-.8 .8-.3-.4M92.7 187.3l-.3 .4-.8-.8-.7 .8-.7-.8-.8 .8-.4-.4"/>
</g>
<g fill="#f0f" stroke="#f0f" stroke-width=".17">
<circle cx="39" cy="170.6" r=".37"/>
<circle cx="254.1" cy="50.1" r=".36"/>
<circle cx="31.6" cy="90.8" r=".36"/>
<circle cx="31.6" cy="77.9" r=".36"/>
<circle cx="252.2" cy="139.1" r=".37"/>
<circle cx="94.6" cy="157.6" r=".37"/>
<circle cx="185.5" cy="157.6" r=".36"/>
<circle cx="52" cy="139.1" r=".36"/>
<circle cx="142.8" cy="137.2" r=".36"/>
<circle cx="98.3" cy="137.2" r=".36"/>
<circle cx="189.2" cy="137.2" r=".36"/>
</g>
<text font-size="2.8" fill="#f00" x="31.6" y="23.2">Change to 0201</text>
<g font-size="2.4">
<text x="239.2" y="26.7">Enable CSE ROM Bypass</text>
<text x="239.2" y="56.4">Allow eMMC as a boot source</text>
<text x="239.2" y="86">Allow SPI as a boot source</text>
<text x="239.2" y="115.7">Force DNX FW Load</text>
<text x="239.2" y="145.4">LPC 1.8V/3.3V Mode Select</text>
<text x="13" y="193.6">Boot BIOS Strap (BBS)</text>
<text x="66.8" y="193.6">Flash Descriptor Override</text>
<text x="120.6" y="193.6">Top swap override</text>
<text x="241.1" y="195.3">SOC_LPC_SPI_EMMC</text>
</g>
<g font-size="2.4" fill="#008000">
<text x="183.6" y="122.5">A0.2</text>
<text x="183.6" y="125.3">Add R10 for LPC_CLKRUN# floating</text>
<text x="183.6" y="128">(Intel work around)</text>
<text x="235.5" y="139.2">A0.2</text>
<text x="235.5" y="142">LPC change to 1.8V(Intel work around)</text>
<text x="100.2" y="167">A0.2</text>
<text x="100.2" y="169.8">Add U85 &amp; U86 module for LPC 1.8V to 3.3V Level shift</text>
<text x="100.2" y="172.5">(Intel work around)</text>
</g>
<g font-size="2.2" fill="#f00">
<text x="230" y="15.2">Delete R46</text>
<text x="230" y="18">R45 Change to 0201</text>
<text x="231.8" y="44.9">R49 Change to 0201</text>
<text x="231.8" y="80.1">Delete R57</text>
<text x="231.8" y="82.9">R56 Change to 0201</text>
<text x="230" y="102.3">Delete R65</text>
<text x="230" y="105.1">R67 Change to 0201</text>
<text x="9.3" y="182.1">Delete R82</text>
<text x="9.3" y="184.8">R487 Change to 0201</text>
<text x="63.1" y="182.1">Delete R84</text>
<text x="63.1" y="184.8">R83 Change to 0201</text>
<text x="116.9" y="182.1">Delete R85</text>
<text x="116.9" y="184.8">R86 Change to 0201</text>
</g>
<g font-size="2">
<text x="239.2" y="30.2">GPIO_39</text>
<text x="246.1" y="34.1">0</text>
<text x="259.6" y="30.8">CSE ROM Bypass</text>
<text x="262.4" y="34.3">Disable bypass</text>
<text x="246.1" y="38">1</text>
<text x="262.4" y="37.8">Enable Bypass</text>
<text x="239.2" y="59.9">GPIO_43</text>
<text x="246.1" y="63.8">0</text>
<text x="259.6" y="60.4">eMMC as a boot</text>
<text x="262.4" y="63.9">Disable</text>
<text x="246.1" y="67.6">1</text>
<text x="262.4" y="67.5">Enable</text>
<text x="239.2" y="89.5">GPIO_44</text>
<text x="246.1" y="93.4">0</text>
<text x="259.6" y="90.1">SPI as a boot</text>
<text x="262.4" y="93.6">Disable</text>
<text x="246.1" y="97.3">1</text>
<text x="262.4" y="97.1">Enable</text>
<text x="239.2" y="119.2">GPIO_47</text>
<text x="259.6" y="119.8">DNX FW Load</text>
<text x="246.1" y="123.1">0</text>
<text x="262.4" y="123.3">Do not force</text>
<text x="246.1" y="127">1</text>
<text x="262.4" y="126.8">Enable</text>
<text x="239.2" y="148.9">GPIO_110</text>
<text x="259.6" y="149.4">LPC Voltage</text>
<text x="246.1" y="152.8">0</text>
<text x="258.7" y="152.8">3.3V mode</text>
<text x="246.1" y="156.7">1</text>
<text x="259.1" y="156.7">1.8V mode</text>
<text x="13" y="197.1">GPIO_111</text>
<text x="66.8" y="197.1">GPIO_118</text>
<text x="120.6" y="197.1">GPIO_120</text>
<text x="236.3" y="193.4">Title</text>
<text x="19.9" y="201">0</text>
<text x="36.2" y="201.1">Boot from SPI</text>
<text x="73.7" y="201">0</text>
<text x="86.3" y="201">No Override (Normal Operation)</text>
<text x="127.4" y="201">0</text>
<text x="140" y="201">Disable (default)</text>
<text x="236.1" y="200.4">Size</text>
<text x="237.4" y="202.8">Custom</text>
<text x="248.5" y="200.4">Document Number</text>
<text x="248.5" y="202.9">NANOCOM-APL</text>
<text x="284.3" y="200.8">Rev:</text>
<text x="284.3" y="203.1">A0.1</text>
<text x="19.9" y="204.9">1</text>
<text x="36.2" y="204.7">Do not boot from SPI</text>
<text x="73.7" y="204.9">1</text>
<text x="86.6" y="204.9">Override</text>
<text x="127.4" y="204.9">1</text>
<text x="140.4" y="204.9">Override</text>
<text x="236.1" y="206.9">Date: Thursday, May 18, 2017</text>
<text x="275.9" y="206.9">Sheet:</text>
<text x="283.7" y="207">6</text>
<text x="287.4" y="206.9">of</text>
<text x="291.2" y="207">28</text>
</g>
<g font-size="2" fill="#00f">
<text x="85.3" y="37.1">UART</text>
<text x="102" y="37.1">EMMC</text>
<text x="102" y="64.9">SDIO</text>
<text x="85.3" y="74.1">SPI</text>
<text x="100.2" y="83.4">SDCARD</text>
<text x="102" y="107.5">LPC</text>
<text x="85.3" y="109.4">SPI NOR</text>
</g>
<g font-size="1.7" fill="#000080">
<text x="70.5" y="21.9">U1F</text>
<text x="255.9" y="20">R45</text>
<text x="267.1" y="20">10K/0201</text>
<text x="33.4" y="29.3">R52</text>
<text x="44.6" y="29.3">10K/0201</text>
<text x="33.4" y="47.8">R47</text>
<text x="44.6" y="47.8">10K/0201</text>
<text x="255.9" y="47.8">R53</text>
<text x="267.1" y="47.8">X/10K/R0402</text>
<text x="146.5" y="49.7">R48</text>
<text x="157.6" y="49.7">200_1%/R0402</text>
<text x="255.9" y="49.7">R49</text>
<text x="265.2" y="49.7">4.7K/0201</text>
<text x="35.3" y="59">R50</text>
<text x="44.6" y="59">10K/R0201</text>
<text x="35.3" y="62.7">R54</text>
<text x="44.6" y="62.7">10K/R0201</text>
<text x="35.3" y="71.9">R51</text>
<text x="44.6" y="71.9">10K/R0201</text>
<text x="35.3" y="77.5">R55</text>
<text x="44.6" y="77.5">X/10K/R0201GPIO_112</text>
<text x="255.9" y="77.5">R56</text>
<text x="267.1" y="77.5">10K/0201</text>
<text x="215.1" y="79.4">R79</text>
<text x="215.1" y="81.2">100K</text>
<text x="35.3" y="88.6">R60</text>
<text x="35.3" y="86.8">R58</text>
<text x="44.6" y="88.6">X/10K/R0201GPIO_105</text>
<text x="44.6" y="86.8">10K/R0201</text>
<text x="35.3" y="90.5">R59</text>
<text x="44.6" y="90.5">10K/R0201</text>
<text x="146.5" y="101.6">R62</text>
<text x="157.6" y="101.6">20</text>
<text x="146.5" y="103.5">R61</text>
<text x="157.6" y="103.5">20</text>
<text x="159.5" y="107.2">20</text>
<text x="142.8" y="110.9">R66</text>
<text x="142.8" y="109">R64</text>
<text x="142.8" y="112.7">R68</text>
<text x="159.5" y="110.9">20</text>
<text x="159.5" y="109">20</text>
<text x="159.5" y="112.7">20</text>
<text x="255.9" y="109">R67</text>
<text x="267.1" y="109">10K/0201</text>
<text x="142.8" y="114.6">R69</text>
<text x="159.5" y="114.6">20</text>
<text x="198.5" y="116.5">R10</text>
<text x="207.7" y="116.5">X/0/0201</text>
<text x="142.8" y="120.2">R70</text>
<text x="159.5" y="120.2">20</text>
<text x="70.5" y="126.6">APLI_SOC_DDR3L</text>
<text x="254.1" y="135">R74</text>
<text x="265.2" y="135">10K/0201</text>
<text x="42.7" y="142.4">C72</text>
<text x="68.1" y="143.5">U85</text>
<text x="105.7" y="140.5">C74</text>
<text x="105.7" y="142.4">0.1uF/0201</text>
<text x="129.8" y="142.4">0.1uF/0201</text>
<text x="133.6" y="140.5">C73</text>
<text x="159" y="143.5">U86</text>
<text x="196.6" y="140.5">C75</text>
<text x="196.6" y="142.4">0.1uF/0201</text>
<text x="255.9" y="138.7">R75</text>
<text x="265.2" y="138.7">X/4.7K/0201</text>
<text x="39" y="144.3">0.1uF/0201</text>
<text x="46.4" y="155.4">R78</text>
<text x="53.8" y="155.4">2.2K/0201</text>
<text x="137.3" y="155.4">R80</text>
<text x="144.7" y="155.4">2.2K/0201</text>
<text x="66.8" y="161">F75913V</text>
<text x="157.6" y="161">F75913V</text>
<text x="18.6" y="166.5">R76</text>
<text x="27.9" y="166.5">X/10K/R0201</text>
<text x="18.6" y="170.2">R77</text>
<text x="27.9" y="170.2">10K/R0402</text>
<text x="29.7" y="186.9">R487</text>
<text x="39" y="186.9">4.7K/0201</text>
<text x="83.5" y="186.9">R83</text>
<text x="94.6" y="186.9">10K/0201</text>
<text x="137.3" y="186.9">R86</text>
<text x="148.4" y="186.9">10K/0201</text>
</g>
<g font-size="1.7" fill="#f00">
<text x="242.6" y="20">GPIO_39</text>
<text x="173" y="26.3">EMMC0_CLK [15]</text>
<text x="173" y="28.2">EMMC0_STROBE [15]</text>
<text x="172.3" y="35.6">EMMC0_D6 [15]</text>
<text x="172.3" y="33.8">EMMC0_D7 [15]</text>
<text x="173" y="30">EMMC0_CMD [15]</text>
<text x="172.3" y="41.2">EMMC0_D3 [15]</text>
<text x="172.3" y="39.3">EMMC0_D4 [15]</text>
<text x="172.3" y="37.5">EMMC0_D5 [15]</text>
<text x="172.3" y="46.7">EMMC0_D0 [15]</text>
<text x="172.3" y="44.9">EMMC0_D1 [15]</text>
<text x="172.3" y="43">EMMC0_D2 [15]</text>
<text x="130.2" y="49.7">EMMC_RCOMP</text>
<text x="242.6" y="49.7">GPIO_43</text>
<text x="242.6" y="77.5">GPIO_44</text>
<text x="156.2" y="83.1">SD3_CD#18</text>
<text x="173.6" y="80.1">SD3_CLK</text>
<text x="174.2" y="82.1">SD3_CMD</text>
<text x="182.3" y="80.1">[20]</text>
<text x="183.4" y="82.1">[20]</text>
<text x="173.8" y="84">SD3_CD#18</text>
<text x="173.8" y="85.9">SD3_WP18</text>
<text x="174.2" y="89.6">SD3_D3</text>
<text x="181.8" y="89.6">[20]</text>
<text x="183.8" y="85.9">[7]</text>
<text x="184.5" y="84">[7]</text>
<text x="195.1" y="84.9">SD3_CD#18</text>
<text x="174.2" y="95.1">SD3_D0</text>
<text x="174.2" y="93.3">SD3_D1</text>
<text x="174.2" y="91.4">SD3_D2</text>
<text x="181.8" y="95.1">[20]</text>
<text x="181.8" y="93.3">[20]</text>
<text x="181.8" y="91.4">[20]</text>
<text x="167.3" y="101.6">CLK_LPC_25M_1.8</text>
<text x="33.1" y="102.6">[19]</text>
<text x="33.1" y="106.3">[19]</text>
<text x="37.1" y="102.6">SPI_CLK</text>
<text x="37.1" y="106.3">SPI_CS1#</text>
<text x="130.2" y="107.2">LPC_FRAME#_RR63</text>
<text x="167.3" y="103.5">PCI_CLK_EC_1.8</text>
<text x="167.3" y="107.2">LPC_FRAME#_1.8</text>
<text x="33.1" y="108.1">[19]</text>
<text x="37.1" y="108.1">SPI_CS0#</text>
<text x="167.3" y="109">LPC_AD3_1.8</text>
<text x="167.3" y="110.9">LPC_AD2_1.8</text>
<text x="167.3" y="112.7">LPC_AD1_1.8</text>
<text x="242.6" y="109">GPIO_47</text>
<text x="33.1" y="117.4">[19]</text>
<text x="33.1" y="115.5">[19]</text>
<text x="37.1" y="117.4">SPI_SO</text>
<text x="37.1" y="115.5">SPI_SI</text>
<text x="132.1" y="118.3">LPC_CLKRUN#</text>
<text x="167.3" y="114.6">LPC_AD0_1.8</text>
<text x="187.7" y="116.4">LPC_CLKRUN#</text>
<text x="131.7" y="120.1">INT_SERIRQ_R</text>
<text x="167.3" y="120.1">INT_SERIRQ_1.8</text>
<text x="242.6" y="138.7">GPIO_110</text>
<text x="37.5" y="148">CLK_LPC_25M_1.8</text>
<text x="37.5" y="149.8">PCI_CLK_EC_1.8</text>
<text x="87.6" y="148">CLK_LPC_25M</text>
<text x="87.6" y="149.8">PCI_CLK_EC</text>
<text x="106.8" y="148.7">CLK_LPC_25M [20]</text>
<text x="128.4" y="148">LPC_AD2_1.8</text>
<text x="128.4" y="149.8">LPC_AD1_1.8</text>
<text x="178.4" y="148">LPC_AD2</text>
<text x="178.4" y="149.8">LPC_AD1</text>
<text x="202" y="148.9">LPC_AD2</text>
<text x="210.7" y="148.9">[18,20]</text>
<text x="37.5" y="151.7">LPC_FRAME#_1.8</text>
<text x="37.5" y="153.5">LPC_AD3_1.8</text>
<text x="87.6" y="151.7">LPC_FRAME#</text>
<text x="87.6" y="153.5">LPC_AD3</text>
<text x="107.2" y="150.6">PCI_CLK_EC</text>
<text x="107.4" y="154.5">LPC_AD3</text>
<text x="107.6" y="152.6">LPC_FRAME#</text>
<text x="116.1" y="154.5">[18,20]</text>
<text x="118.9" y="150.6">[18]</text>
<text x="119.8" y="152.6">[18,20]</text>
<text x="128.4" y="151.7">LPC_AD0_1.8</text>
<text x="128.4" y="153.5">INT_SERIRQ_1.8</text>
<text x="178.4" y="153.5">INT_SERIRQ_3P3</text>
<text x="178.4" y="151.7">LPC_AD0</text>
<text x="202" y="150.7">LPC_AD1</text>
<text x="202" y="152.6">LPC_AD0</text>
<text x="202.3" y="154.5">INT_SERIRQ_3P3</text>
<text x="210.7" y="150.7">[18,20]</text>
<text x="210.7" y="152.6">[18,20]</text>
<text x="217.7" y="154.5">[18,20]</text>
<text x="16.4" y="186.9">GPIO_111</text>
<text x="70.1" y="186.9">GPIO_118</text>
<text x="123.9" y="186.9">GPIO_120</text>
</g>
<g font-size="1.7">
<text x="9.3" y="29.3">LPC_BBL</text>
<text x="64.3" y="26">H41</text>
<text x="64.6" y="29.7">L41</text>
<text x="64.7" y="27.8">J41</text>
<text x="125.6" y="29.7">Y51</text>
<text x="125.6" y="26">Y58</text>
<text x="125.6" y="27.8">V54</text>
<text x="64.1" y="31.5">M41</text>
<text x="64.4" y="35.2">B43</text>
<text x="125.6" y="33.4">V57</text>
<text x="125.6" y="35.2">V55</text>
<text x="64.3" y="40.8">C42</text>
<text x="64.3" y="37.1">C43</text>
<text x="64.4" y="38.9">A42</text>
<text x="125.6" y="37.1">Y49</text>
<text x="125.6" y="38.9">V52</text>
<text x="125.6" y="40.8">V51</text>
<text x="7.5" y="47.8">RTC_CLK_TIMER_BYPASS</text>
<text x="64.3" y="46.3">C45</text>
<text x="64.4" y="44.5">B45</text>
<text x="125.6" y="42.6">T59</text>
<text x="125.6" y="44.5">T58</text>
<text x="125.6" y="46.3">V58</text>
<text x="275.9" y="43.8">+V1.8A</text>
<text x="64.3" y="50.1">C44</text>
<text x="64.4" y="48.2">A46</text>
<text x="125.6" y="50.1">V59</text>
<text x="7.5" y="59">DFX_DEBUG_CONSENT</text>
<text x="29.3" y="54.9">+V1.8A</text>
<text x="64.4" y="59.3">E62</text>
<text x="125.6" y="59.3">T57</text>
<text x="125.6" y="57.5">P58</text>
<text x="7.5" y="62.7">XTAL_KSEL1</text>
<text x="64.3" y="61.2">C62</text>
<text x="64.3" y="63">D59</text>
<text x="64.4" y="64.9">E56</text>
<text x="125.6" y="63">T55</text>
<text x="125.6" y="64.9">T54</text>
<text x="7.5" y="71.9">PMC_BOOTFSM_LATEHALT</text>
<text x="64.3" y="66.7">D61</text>
<text x="64.5" y="68.6">F62</text>
<text x="125.6" y="66.7">P57</text>
<text x="125.6" y="68.6">T52</text>
<text x="210.1" y="71.6">+V1.8S</text>
<text x="7.5" y="77.5">DFX_A0_METAL_PASS</text>
<text x="64.3" y="72.3">H58</text>
<text x="64.3" y="74.1">H57</text>
<text x="64.4" y="77.9">K55</text>
<text x="64.5" y="76">F61</text>
<text x="125.6" y="72.3">P51</text>
<text x="275.9" y="73.4">+V1.8A</text>
<text x="29.3" y="82.7">+V1.8A</text>
<text x="64.5" y="79.7">F58</text>
<text x="64.7" y="83.4">J52</text>
<text x="125.6" y="79.7">AB58</text>
<text x="125.6" y="81.6">AC52</text>
<text x="125.6" y="83.4">AB54</text>
<text x="215.1" y="83.1">R0201</text>
<text x="7.5" y="88.6">DFX_HALT_EARLY_BOOT</text>
<text x="64.3" y="85.3">H54</text>
<text x="64.3" y="87.1">H52</text>
<text x="64.5" y="89">F52</text>
<text x="125.6" y="85.3">AB55</text>
<text x="125.6" y="89">AB51</text>
<text x="7.5" y="92.4">XTAL_KSEL0</text>
<text x="7.5" y="90.5">DFX_EXI_BOOT_HALT_BYPASS</text>
<text x="64.5" y="90.8">F54</text>
<text x="125.6" y="90.8">AC51</text>
<text x="125.6" y="92.7">AC48</text>
<text x="125.6" y="94.6">AC49</text>
<text x="64.3" y="102">C56</text>
<text x="125.6" y="102">AA62 CLK_LPC_25M_R</text>
<text x="64.3" y="105.7">C57</text>
<text x="64.4" y="107.5">B57</text>
<text x="125.6" y="103.8">AB61 CLK_SIO_25M_R</text>
<text x="125.6" y="107.5">V61</text>
<text x="64.4" y="113.1">B60</text>
<text x="64.4" y="111.2">B61</text>
<text x="125.6" y="109.4">W63</text>
<text x="125.6" y="111.2">W62</text>
<text x="125.6" y="113.1">Y62</text>
<text x="64.4" y="115">A58</text>
<text x="64.4" y="116.8">B58</text>
<text x="125.6" y="115">Y61</text>
<text x="125.6" y="118.7">V62</text>
<text x="125.6" y="120.5">AB62</text>
<text x="274.1" y="130.9">+V1.8A</text>
<text x="48.6" y="132.8">+V1.8A</text>
<text x="95.2" y="132.8">+V3.3S</text>
<text x="139.5" y="132.8">+V1.8A</text>
<text x="186" y="132.8">+V3.3S</text>
<text x="64.6" y="146.5">1</text>
<text x="64.6" y="148.3">2</text>
<text x="82.9" y="148.3">11</text>
<text x="82.9" y="146.5">12</text>
<text x="155.4" y="146.5">1</text>
<text x="155.4" y="148.3">2</text>
<text x="173.8" y="146.5">12</text>
<text x="173.8" y="148.3">11</text>
<text x="64.6" y="150.2">3</text>
<text x="64.6" y="152">4</text>
<text x="64.6" y="153.9">5</text>
<text x="64.6" y="155.7">6</text>
<text x="82.9" y="155.7">7</text>
<text x="82.9" y="153.9">8</text>
<text x="82.9" y="152">9</text>
<text x="82.9" y="150.2">10</text>
<text x="155.4" y="150.2">3</text>
<text x="155.4" y="152">4</text>
<text x="155.4" y="153.9">5</text>
<text x="155.4" y="155.7">6</text>
<text x="173.8" y="155.7">7</text>
<text x="173.8" y="153.9">8</text>
<text x="173.8" y="152">9</text>
<text x="173.8" y="150.2">10</text>
<text x="12.7" y="160.6">+V1.8A</text>
<text x="35.3" y="156.1">+V1.8A</text>
<text x="82.9" y="157.6">13</text>
<text x="126.1" y="156.1">+V1.8A</text>
<text x="173.8" y="157.6">13</text>
<text x="3.8" y="170.2">SVID_DISABLE</text>
</g>
<g font-size="1.7" fill="#0080ff">
<text x="54.2" y="25.6">GPIO_47</text>
<text x="54.2" y="29.3">GPIO_48</text>
<text x="54.2" y="34.9">GPIO_43</text>
<text x="54.2" y="38.6">GPIO_44</text>
<text x="54.2" y="44.1">GPIO_39</text>
<text x="54.2" y="47.8">GPIO_40</text>
<text x="54.2" y="59">GPIO_123</text>
<text x="54.2" y="64.5">GPIO_120</text>
<text x="54.2" y="62.7">GPIO_121</text>
<text x="54.2" y="68.2">GPIO_118</text>
<text x="54.2" y="71.9">GPIO_117</text>
<text x="54.2" y="75.6">GPIO_113</text>
<text x="54.2" y="79.4">GPIO_111</text>
<text x="54.2" y="83.1">GPIO_110</text>
<text x="54.2" y="86.8">GPIO_106</text>
<text x="54.2" y="90.5">GPIO_104</text>
<text x="41.2" y="170.2">GPIO_113</text>
</g>
<g font-size="1.7" fill="#004080">
<text x="69.6" y="26.7">LPSS_UART2_TXD</text>
<text x="69.6" y="28.6">LPSS_UART2_RXD</text>
<text x="112.9" y="28.6">EMMC_RCLK</text>
<text x="114.1" y="26.7">EMMC_CLK</text>
<text x="69.6" y="30.4">LPSS_UART2_RTS</text>
<text x="69.6" y="32.3">LPSS_UART2_CTS</text>
<text x="113.6" y="30.4">EMMC_CMD</text>
<text x="115.2" y="34.1">EMMC_D7</text>
<text x="69.6" y="36">LPSS_UART1_TXD</text>
<text x="69.6" y="37.8">LPSS_UART1_RXD</text>
<text x="69.6" y="39.7">LPSS_UART1_RTS</text>
<text x="69.6" y="41.6">LPSS_UART1_CTS</text>
<text x="115.2" y="36">EMMC_D6</text>
<text x="115.2" y="37.8">EMMC_D5</text>
<text x="115.2" y="39.7">EMMC_D4</text>
<text x="115.2" y="41.6">EMMC_D3</text>
<text x="69.6" y="45.3">LPSS_UART0_TXD</text>
<text x="69.6" y="47.1">LPSS_UART0_RXD</text>
<text x="115.2" y="43.4">EMMC_D2</text>
<text x="115.2" y="45.3">EMMC_D1</text>
<text x="115.2" y="47.1">EMMC_D0</text>
<text x="69.6" y="49">LPSS_UART0_RTS</text>
<text x="69.6" y="50.8">LPSS_UART0_CTS</text>
<text x="111.1" y="50.8">EMMC_RCOMP</text>
<text x="115.1" y="58.3">SDIO_CLK</text>
<text x="69.6" y="60.1">SIO_SPI_2_TXD</text>
<text x="69.6" y="62">SIO_SPI_2_RXD</text>
<text x="69.6" y="63.8">SIO_SPI_2_FS2</text>
<text x="69.6" y="65.7">SIO_SPI_2_FS1</text>
<text x="114.6" y="60.1">SDIO_CMD</text>
<text x="116.2" y="63.8">SDIO_D3</text>
<text x="116.2" y="65.7">SDIO_D2</text>
<text x="69.6" y="67.5">SIO_SPI_2_FS0</text>
<text x="69.6" y="69.4">SIO_SPI_2_CLK</text>
<text x="116.2" y="67.5">SDIO_D1</text>
<text x="116.2" y="69.4">SDIO_D0</text>
<text x="69.6" y="73.1">SIO_SPI_1_TXD</text>
<text x="69.6" y="74.9">SIO_SPI_1_RXD</text>
<text x="69.6" y="76.8">SIO_SPI_1_FS1</text>
<text x="109.3" y="73.1">SDIO_PWR_DWN</text>
<text x="69.6" y="78.7">SIO_SPI_1_FS0</text>
<text x="69.6" y="80.5">SIO_SPI_1_CLK</text>
<text x="111.6" y="82.4">SDCARD_CMD</text>
<text x="112.1" y="80.5">SDCARD_CLK</text>
<text x="69.6" y="84.2">SIO_SPI_0_TXD</text>
<text x="69.6" y="86.1">SIO_SPI_0_RXD</text>
<text x="69.6" y="87.9">SIO_SPI_0_FS1</text>
<text x="69.6" y="89.8">SIO_SPI_0_FS0</text>
<text x="108.6" y="86.1">SDCARD_LVL_WP</text>
<text x="112.9" y="84.2">SDCARD_CD</text>
<text x="113.2" y="89.8">SDCARD_D3</text>
<text x="69.6" y="91.6">SIO_SPI_0_CLK</text>
<text x="113.2" y="91.6">SDCARD_D2</text>
<text x="113.2" y="93.5">SDCARD_D1</text>
<text x="113.2" y="95.3">SDCARD_D0</text>
<text x="69.6" y="106.5">FST_SPI_CS1</text>
<text x="69.6" y="102.7">FST_SPI_CLK</text>
<text x="111.5" y="102.7">LPC_CLKOUT1</text>
<text x="111.5" y="104.6">LPC_CLKOUT0</text>
<text x="69.6" y="113.9">FST_SPI_IO2</text>
<text x="69.6" y="112">FST_SPI_IO3</text>
<text x="69.6" y="108.3">FST_SPI_CS0</text>
<text x="113.3" y="108.3">LPC_FRAME</text>
<text x="115.9" y="110.2">LPC_AD3</text>
<text x="115.9" y="112">LPC_AD2</text>
<text x="115.9" y="113.9">LPC_AD1</text>
<text x="69.6" y="115.7">FST_SPI_MOSI_IO0</text>
<text x="69.6" y="117.6">FST_SPI_MISO_IO1</text>
<text x="112.3" y="119.4">LPC_CLKRUN</text>
<text x="115.9" y="115.7">LPC_AD0</text>
<text x="112.8" y="121.3">LPC_SERIRQ</text>
<text x="67.7" y="147.3">VCCL</text>
<text x="67.7" y="149.1">L1</text>
<text x="76" y="147.3">VCCH</text>
<text x="78.6" y="149.1">H1</text>
<text x="158.6" y="147.3">VCCL</text>
<text x="158.6" y="149.1">L1</text>
<text x="166.8" y="147.3">VCCH</text>
<text x="169.4" y="149.1">H1</text>
<text x="67.7" y="151">L2</text>
<text x="67.7" y="152.8">L3</text>
<text x="67.7" y="154.7">L4</text>
<text x="78.6" y="154.7">H4</text>
<text x="78.6" y="152.8">H3</text>
<text x="78.6" y="151">H2</text>
<text x="158.6" y="151">L2</text>
<text x="158.6" y="152.8">L3</text>
<text x="158.6" y="154.7">L4</text>
<text x="169.4" y="154.7">H4</text>
<text x="169.4" y="152.8">H3</text>
<text x="169.4" y="151">H2</text>
<text x="67.7" y="156.5">EN</text>
<text x="75.2" y="158.4">E_PAD</text>
<text x="77" y="156.5">GND</text>
<text x="158.6" y="156.5">EN</text>
<text x="166" y="158.4">E_PAD</text>
<text x="167.8" y="156.5">GND</text>
</g>
<g font-size="1.7" fill="#00f">
<text x="135.4" y="123.9">1/4 LPC Signals add 20ohm series resistor.</text>
<text x="137.7" y="125.8">(By Intel review)</text>
</g>
<g font-size="1.3">
<text x="31.2" y="1.4">5</text>
<text x="89.8" y="1.4">4</text>
<text x="148.4" y="1.4">3</text>
<text x="207" y="1.4">2</text>
<text x="265.6" y="1.4">1</text>
<text x=".5" y="28.8">D</text>
<text x="295.3" y="28.8">D</text>
<text x=".5" y="80.3">C</text>
<text x="295.3" y="80.3">C</text>
<text x=".5" y="131.8">B</text>
<text x="295.3" y="131.8">B</text>
<text x=".5" y="183.3">A</text>
<text x="295.3" y="183.3">A</text>
<text x="31.2" y="209.2">5</text>
<text x="89.8" y="209.2">4</text>
<text x="148.4" y="209.2">3</text>
<text x="207" y="209.2">2</text>
<text x="265.6" y="209.2">1</text>
</g>
<text font-size="1.3" fill="#00f" x="92.7" y="21.6">APL_SOC</text>
</svg>
